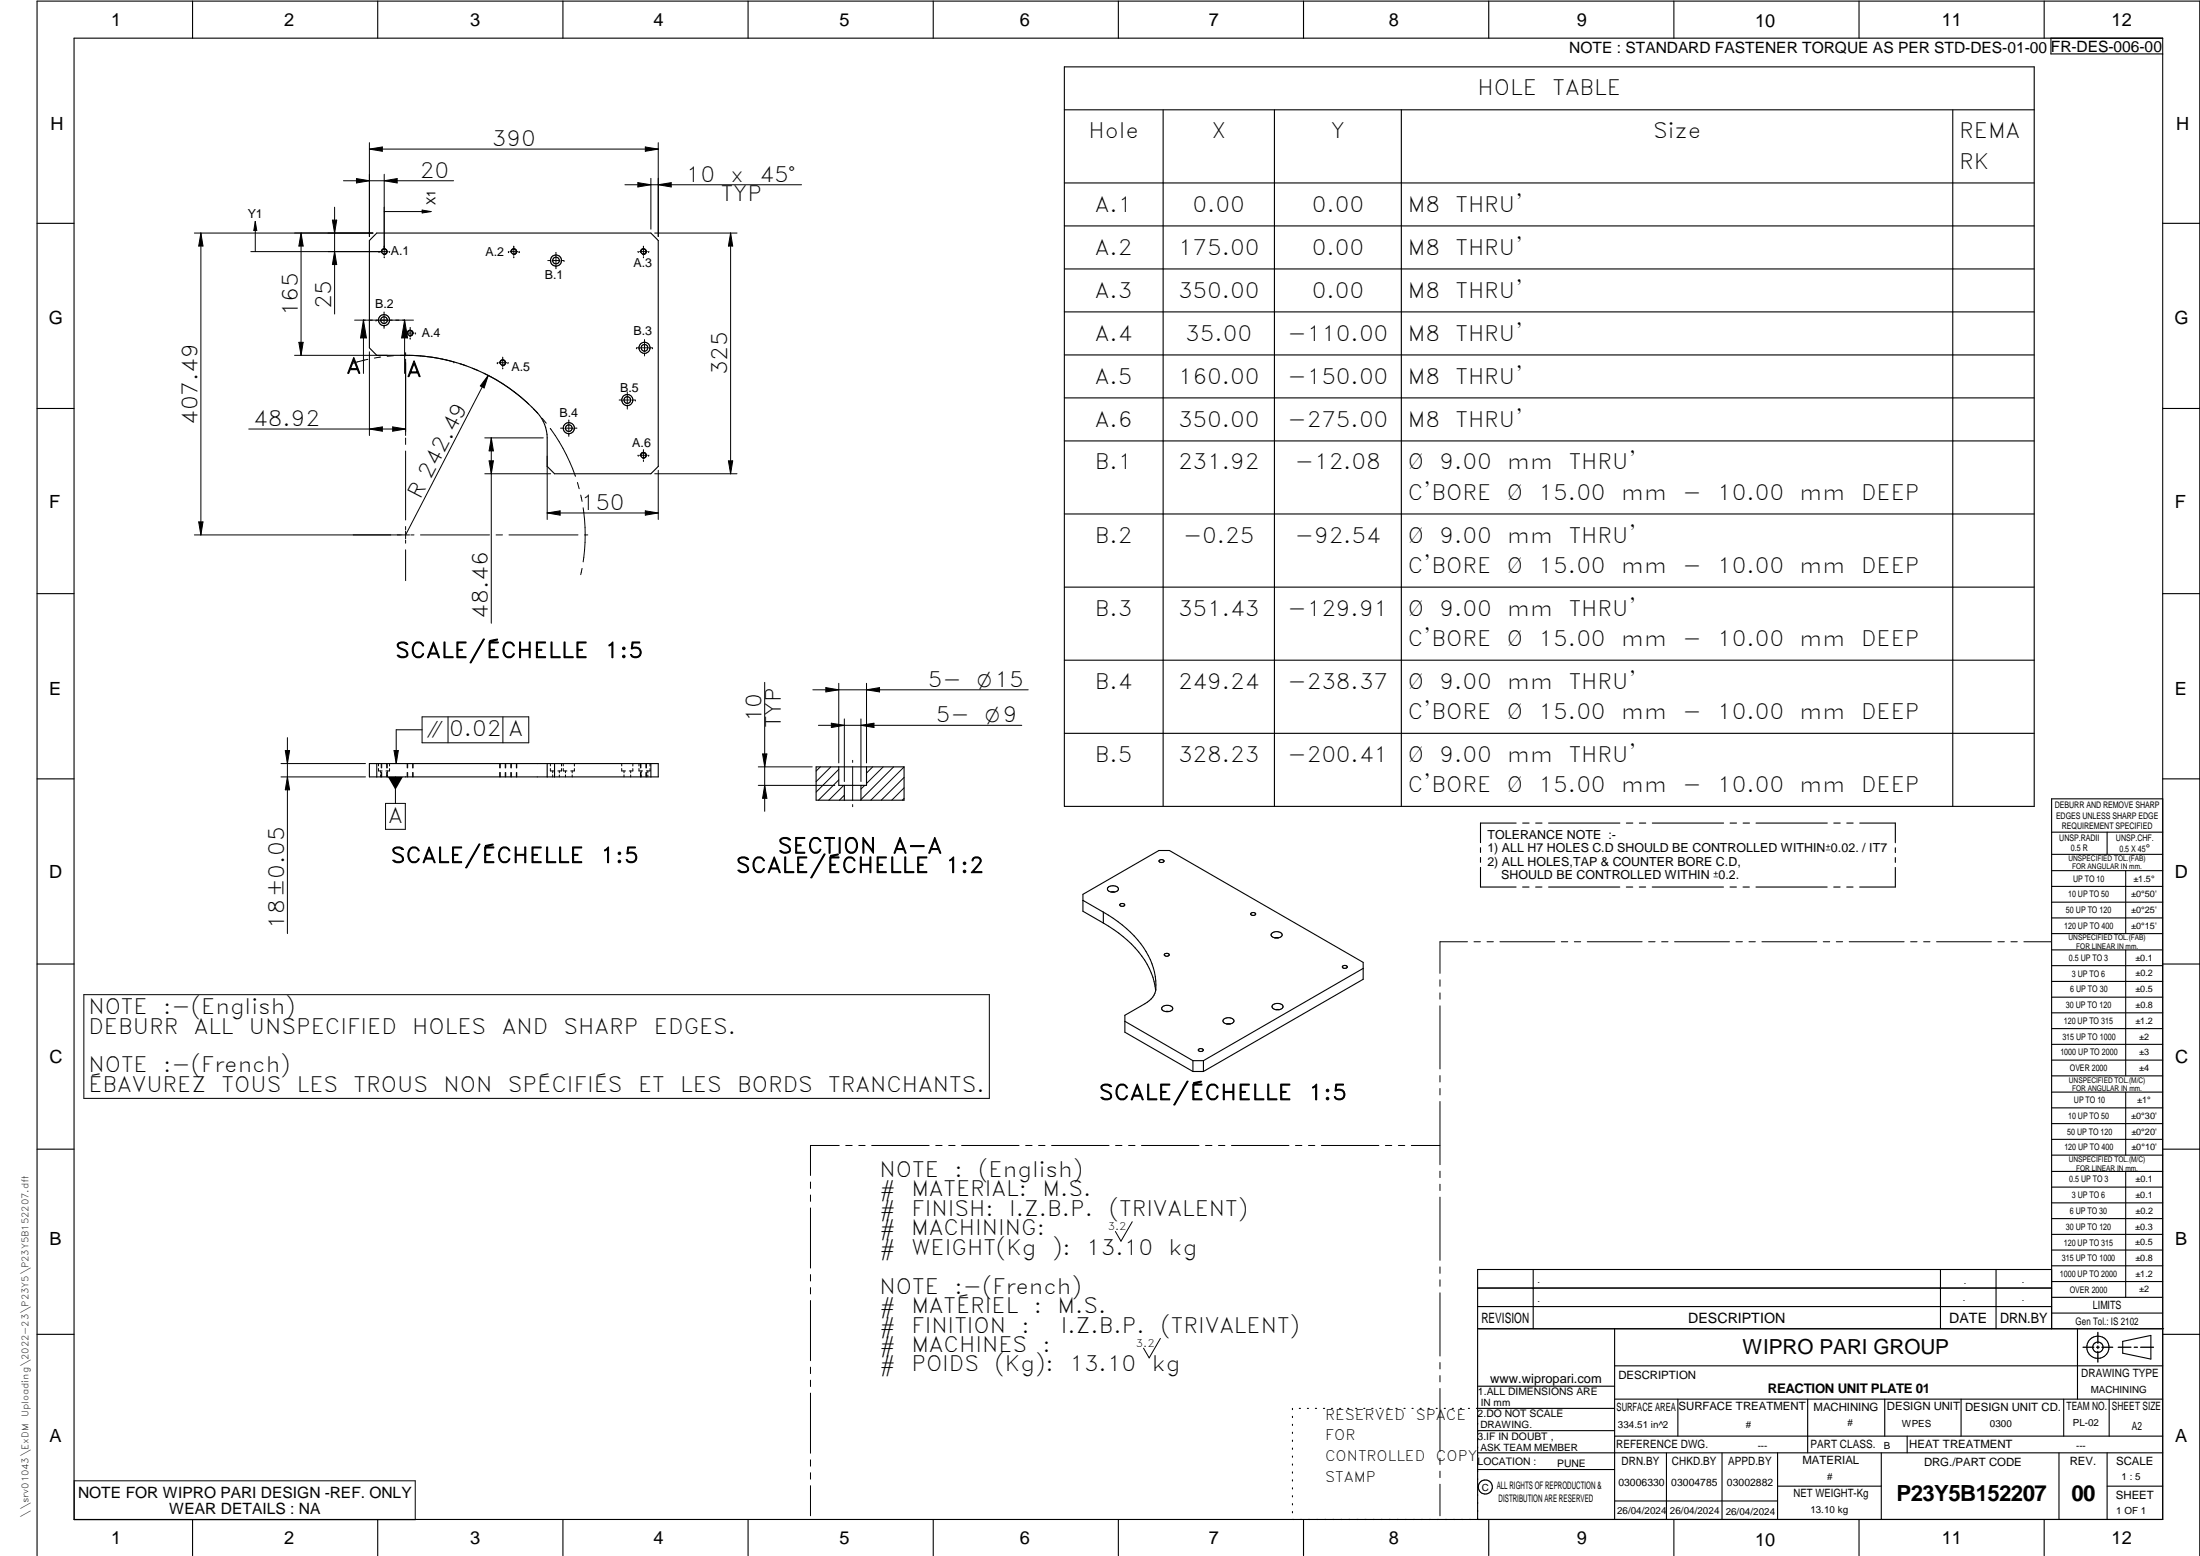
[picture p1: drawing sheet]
<svg xmlns="http://www.w3.org/2000/svg" width="594mm" height="420mm" viewBox="0 0 594 420" stroke-linecap="round" stroke-linejoin="round" font-family="sans-serif">
<g fill="none" stroke="#000" stroke-width=".3">
<path d="M20 10.3h564v400h-564zM52 .3v10M102 .3v10M152 .3v10M202 .3v10M252 .3v10M287.4 18.1h261.9v199.6h-261.9zM302 .3v10M352 .3v10M402 .3v10M452 .3v10M502 .3v10"/>
<path d="M552 .3v10M553.8 10.3v4.3h30.2M287.4 29.7h261.9M314.1 29.7v188M344.1 29.7v188M378.4 29.7v188M527.3 29.7v188M287.4 49.4h261.9M10 60.3h10M101.7 62.9h74.1l2 2v61l-2 2h-26.1l-1.9-2v-7.7a10.7 10.7 0 0 0-4.1-8.2 48.6 48.6 0 0 0-34.2-14.1h-7.8l-1.9-2v-29zM287.4 61h261.9M287.4 72.6h261.9"/>
<path d="M584 60.3h10M287.4 84.2h261.9M287.4 95.8h261.9M10 110.3h10M287.4 107.4h261.9M287.4 119.1h261.9M584 110.3h10M287.4 138.8h261.9M287.4 158.5h261.9M10 160.3h10M287.4 178.3h261.9M584 160.3h10"/>
<path d="M287.4 198h261.9M10 210.3h10M99.8 206.2h78v3.6h-78zM101.7 206.2v3.6M147.8 206.2v3.6M149.7 206.2v3.6M175.8 206.2v3.6M220.4 207.1h23.7v9h-23.7zM226.5 207.1v5h7.5v-5M228 212.1v4M232.5 212.1v4M584 215.7h-30v143.1"/>
<path d="M584 210.3h10M299.2 239.6a1.84 1.84 0 0 1 2.8 .5 1.73 1.73 0 0 1-3 0zM313 232.4a.74 .74 0 0 1 .7-.3 .74 .74 0 0 1 .6 .5 .74 .74 0 0 1-.7 .3 .74 .74 0 0 1-.6-.5zM399.8 228.9v1.3M399.8 231.5v1.4M399.8 234.2v5.3h9.6M409.4 222.2h-9.6v5.3M411.2 239.5h1.7M411.2 222.2h1.7M414.7 239.5h1.7M414.7 222.2h1.7M418.2 239.5h19.2"/>
<path d="M418.2 222.2h19.2M439.2 239.5h1.7M439.2 222.2h1.7M442.7 239.5h1.7M442.7 222.2h1.7M446.2 239.5h19.2M446.2 222.2h19.2M467.2 239.5h1.7M467.2 222.2h1.7M470.7 239.5h1.7M470.7 222.2h1.7M474.2 239.5h19.2"/>
<path d="M474.2 222.2h19.2M495.2 239.5h1.7M495.2 222.2h1.7M498.7 239.5h1.7M498.7 222.2h1.7M502.2 222.2h9.6v5.4M511.8 234.2v5.3h-9.6M511.8 228.9v1.3M511.8 231.6v1.3M554 230.7h30M554 224.7h30M554 235.1h30"/>
<path d="M554 239.4h30M569 224.7v6M574 235.1v17M292.4 243.1l5.5 3.2M297.9 246.3a27.7 27.7 0 0 1 13.6 15.1 11.1 11.1 0 0 1 .1 7.3l-.7 1-1.1 .9-6 3.6v4.5l18.3 10.6M297.9 249.2l-5.5-3.1v-4.6l20.5-11.8h2.9l52.3 30.2v4.5l-43.1 24.9M297.9 249.2a28 28 0 0 1 13.4 14.7l.8 3.6M297.9 246.3v2.9M301 240.9h-1M302.4 244.2a.74 .74 0 0 1 1.3 .3 .74 .74 0 0 1-1.3-.3zM314.4 257.7a.72 .72 0 0 1 .7-.3 .72 .72 0 0 1 .6 .6 .72 .72 0 0 1-.7 .2 .72 .72 0 0 1-.6-.5zM337.7 246.7a.74 .74 0 0 1 .8-.3 .74 .74 0 0 1 .5 .5 .74 .74 0 0 1-.7 .3 .74 .74 0 0 1-.6-.5z"/>
<path d="M344.2 253.2a.82 .82 0 0 1-1-.8 .82 .82 0 0 1 1-.8 1.38 1.38 0 0 1 2 1l-.9 .6M344.2 253.2h1.1M345.2 253.2h-1M554 243.6h30M554 247.9h30M554 252.1h30M554 256.5h30M574 256.5v34M10 260.3h10M303.8 275.8l18.3 10.6M313.9 271.9a1.86 1.86 0 0 1 2.8 .4 1.75 1.75 0 0 1-3 0zM315.7 273.1h-1"/>
<path d="M330.4 275.3a1.84 1.84 0 0 1 2.8 .4 1.73 1.73 0 0 1-3 0zM332.2 276.5h-1M343.7 271.4a1.88 1.88 0 0 1 2.8 .4 1.71 1.71 0 0 1-3 0zM345.5 272.6h-1M362.5 260.9a.72 .72 0 0 1 .7-.2 .72 .72 0 0 1 .6 .5 .72 .72 0 0 1-.7 .3 .72 .72 0 0 1-.6-.6zM368.1 261.5l-43.1 24.9M554 260.8h30M554 265h30M554 269.3h30M554 273.5h30M554 277.7h30M584 260.3h10"/>
<path d="M322.1 289.3h2.9M322.1 286.4h2.9M322.1 286.4v2.9M323.6 283.4a.74 .74 0 0 1 .7-.3 .74 .74 0 0 1 .6 .6 .74 .74 0 0 1-.7 .2 .74 .74 0 0 1-.6-.5zM325 286.4v2.9M554 282h30M554 286.3h30M554 290.5h30M554 294.9h30M554 299.1h30M574 294.9v17M10 310.3h10"/>
<path d="M554 303.4h30M554 307.7h30M554 311.9h30M554 316.3h30M574 316.3v34M584 310.3h10M554 320.5h30M554 324.8h30M554 329.1h30M554 333.3h30M554 337.5h30M399 358.8h185.3"/>
<path d="M399 352.8h155M399 347.8h155M414 342.8v16M436 358.8v51.5M524 342.8v16M539 342.8v16M554 342.8h-155v67.5M554 341.8h30M554 346.1h30M554 350.3h30M554 354.6h30M561 358.8v19"/>
<path d="M10 360.3h10M399 374.3h37M436 368.8h148M436 377.8h148M453.1 377.8v10M488.1 377.8v14.5M508.9 377.8v10M529.6 377.8v10M557.3 377.8v10M569.5 377.8v10M573.2 362.2l7.6-1.6v6.4l-7.6-1.6zM584 360.3h10"/>
<path d="M349 380.3v.3M349 382.4v.4M349 384.6v.3M349 386.7v.4M349 388.9v.3M349 391v.4M349 393.2v.3M349 395.3v.3M349 397.4v.4M349 399.6v.3M350.9 380.3h.3M353 380.3h.3"/>
<path d="M355.2 380.3h.3M357.4 380.3h.3M359.6 380.3h.3M361.7 380.3h.3M363.9 380.3h.3M366.1 380.3h.3M368.3 380.3h.3M370.4 380.3h.3M372.6 380.3h.3M374.8 380.3h.3M376.9 380.3h.4M379.1 380.3h.3"/>
<path d="M381.3 380.3h.3M383.4 380.3h.4M385.6 380.3h.4M387.8 380.3h.3M390 380.3h.3M392.1 380.3h.4M394.3 380.3h.4M396.5 380.3h.3M399 396.8h37M399 392.3h185M399 386.3h37M436 387.8h148"/>
<path d="M436 380.3h-37.3M450 392.3v18M465 392.3v18M480 392.3v18M508 392.3v18M515 387.8v4.5M556 392.3v18M569 392.3v18M52 410.3v9.8M102 410.3v9.8M152 410.3v9.8M202 410.3v9.8"/>
<path d="M252 410.3v9.8M302 410.3v9.8M349 401.7v.4M349 403.9v.3M349 406v.4M349 408.2v.3M352 410.3v9.8M402 410.3v9.8M436 405.3h44M452 410.3v9.8M480 401.3h28M502 410.3v9.8"/>
<path d="M552 410.3v9.8M569 401.3h15M10 420.1v-419.8h584v419.8"/>
<circle cx="103.8" cy="67.9" r=".67"/>
<circle cx="138.8" cy="67.9" r=".68"/>
<circle cx="150.1" cy="70.3" r="1.5"/>
<circle cx="150.1" cy="70.3" r=".9"/>
<circle cx="173.7" cy="67.9" r=".68"/>
<circle cx="103.7" cy="86.4" r="1.5"/>
<circle cx="103.7" cy="86.5" r=".9"/>
<circle cx="110.8" cy="89.9" r=".68"/>
<circle cx="135.8" cy="97.9" r=".68"/>
<circle cx="174" cy="93.9" r="1.5"/>
<circle cx="174" cy="93.9" r=".9"/>
<circle cx="153.6" cy="115.6" r="1.5"/>
<circle cx="153.6" cy="115.6" r=".9"/>
<circle cx="169.4" cy="108" r="1.5"/>
<circle cx="169.4" cy="108" r=".9"/>
<circle cx="173.7" cy="122.9" r=".68"/>
<circle cx="566.5" cy="363.8" r="1.4"/>
<circle cx="566.5" cy="363.8" r="3"/>
<circle cx="401.1" cy="401.5" r="1.91"/>
</g>
<g fill="none" stroke="#000" stroke-width=".27">
<path d="M99.8 38.5v25.4M174.3 39.7l3.5 .6-3.5 .6zM177.8 38.5v25.4M68.9 59.8v8.1M68.9 59.8l.4 2.4h-.8zM89.8 59.4h1.1l-.5 3.5zM90.4 55.9v28.9M92.7 48.8h29.8M96.3 48.2l3.5 .6-3.5 .6zM99.8 40.3h78M99.8 40.3l3.4-.6v1.2zM103.8 47.1v21.9"/>
<path d="M103.8 48.8l3.4-.6v1.2zM103.8 57.1h12.6M114 56.7l2.4 .4-2.4 .4zM168.8 49.9h47.6M172.2 49.3l3.6 .6-3.6 .6zM175.8 48.2v13.7M177.8 49.9l3.4-.6v1.2zM52.5 62.9h48.2M54.2 62.9l.6 3.5h-1.1zM54.2 62.9v81.5M81.3 62.9v33M81.3 62.9l.6 3.5h-1.2z"/>
<path d="M90.4 67.9l.5 3.5h-1.1zM102.4 67.9h.1M103 68.1a.8 .8 0 0 1 .7-1 .8 .8 0 0 1 .8 .9 .8 .8 0 0 1-1 .7M103.8 66.5h.1M103.8 69.3h.1M103.8 69.4h.1M104.8 67.9h-37.1M105.1 67.9h.1M105.2 67.9h.1M137.3 67.9h.1M137.7 67.9h2.1M138 68.1a.8 .8 0 0 1 .7-1 .8 .8 0 0 1 .8 .9 .8 .8 0 0 1-.9 .7"/>
<path d="M138.7 66.5h.1M138.7 69.3h.1M138.7 66.9v2.1M138.7 69.4h.1M140.2 67.9h.1M147.9 70.4h.1M148.1 70.4h.5M148.7 70.4h.1M149.1 70.4h2.1M150.1 69h.1M150.1 68.2h.1M150.1 68.3v.5"/>
<path d="M150.1 71.8h.1M150.1 69.3v2.1M150.1 71.9v.5M150.1 72.5v.1M151.5 70.4h.1M151.7 70.4h.5M152.3 70.4h.1M172.2 67.9h.1M172.4 67.9h.1M172.7 67.9h2.1M173 68.1a.8 .8 0 0 1 .7-1 .8 .8 0 0 1 .9 .9 .8 .8 0 0 1-1.1 .7M173.8 66.5h.1"/>
<path d="M173.8 69.3h.1M173.8 66.9v2.1M173.8 69.4h.1M175.1 67.9h.1M175.2 67.9h.1M176.8 62.9h22.2M197.3 62.9l.6 3.5h-1.2zM197.3 62.9v65M79.5 95.9h25.1M80.7 92.4h1.2l-.6 3.5zM95.8 86.4h15.8M98.1 86.4l.8 4.8h-1.5z"/>
<path d="M98.1 86.4v14.4M99.3 97l-3.9 1.1M99.8 95v22.6M101.5 86.4h.1M102.3 86.4h.1M102.8 96.4l-1.7 .3M103.7 85h.1M103.7 84.2v.1M103.7 84.4v.5M103.7 87.8h.1M103.7 85.4v2.1M103.7 87.9v.6"/>
<path d="M103.7 88.6h.1M105.1 86.4h.1M106.3 96.1l-1.7 .1M108 96a47.8 47.8 0 0 1 14.6 1.7M109.3 86.4l.8 4.8h-1.6zM109.3 86.4v14.4M109.3 89.9h.1M109.4 89.9h.1M109.5 95.2v.9M109.5 97v20.6M109.7 89.9h2.1M110 90.1a.8 .8 0 0 1 .7-1 .8 .8 0 0 1 .9 .9 .8 .8 0 0 1-1.1 .7"/>
<path d="M110.8 88.5h.1M110.8 88.4v.1M110.8 91.3h.1M110.8 88.9v2.1M110.8 91.4h.1M112.2 89.9h.1M122.6 97.7h.1M124.2 98.2l1.7 .6M127.5 99.4l1.6 .7M134.3 97.9h.1M134.4 97.9h.1M134.7 97.9h2.1"/>
<path d="M135 98.1a.8 .8 0 0 1 .7-1 .8 .8 0 0 1 .8 .9 .8 .8 0 0 1-1 .7M135.8 96.5h.1M135.8 96.4v.1M135.8 99.3h.1M135.8 96.9v2.1M135.8 99.4h.1M137.2 97.9h.1M171.9 93.9h.1M172 93.9h.5M172.6 93.9h.1M173 93.9h2.1M174 92.5h.1"/>
<path d="M174 91.7v.1M174 91.8v.6M174 95.3h.1M174 92.9v2.1M174 95.4v.6M174 96.1h.1M175.4 93.9h.1M175.5 93.9h.6M176.2 93.9h.1M67.2 115.8h42.3M99.8 115.8l3.4-.5v1.1zM106 115.3l3.5 .5-3.5 .6z"/>
<path d="M109.5 118.3v1.7M130.7 100.8a46.4 46.4 0 0 1 12.1 8.3M130.9 118.2h15.8M131.8 101.4l-1.1 3.4-1-.6zM131.8 101.4l-22.3 43M132.7 118.2v50.1M132.7 118.2l.5 3.6h-1.1zM144 110.4l1.2 1.2M146.4 112.9l1.1 1.4M148.6 115.7a48.5 48.5 0 0 1 6.8 12.9M151.4 115.6h.1M151.5 115.6h.6"/>
<path d="M152.2 115.6h.1M152.5 115.6h2.2M153.6 114.2h.1M153.6 113.4v.1M153.6 113.5v.6M153.6 117h.1M153.6 114.6v2.1M153.6 117.1v.6M153.6 117.8h.1M155 115.6h.1M155.1 115.6h.6M155.8 115.6h.1"/>
<path d="M167.2 108h.1M167.3 108h.6M168 108h.1M168.4 108h2M169.4 106.6h.1M169.4 105.8v.1M169.4 106v.5M169.4 109.4h.1M169.4 110.2h.1M169.4 107v2.1M169.4 109.5v.6M170.8 108h.1"/>
<path d="M170.9 108h.6M171.6 108h.1M109.5 121.8v18.6M130.9 127.9h17.8M132.1 124.4h1.1l-.5 3.5zM147.8 138.5h30M147.8 138.5l3.5-.6v1.2zM147.8 123.1v17.2M155.9 130.3l.5 1.7M156.8 133.7l.4 1.7M157.5 137.1a48.7 48.7 0 0 1 0 14.6M172.2 122.9h.1"/>
<path d="M172.4 122.9h.1M172.7 122.9h2.1M173 123.1a.8 .8 0 0 1 .7-1 .8 .8 0 0 1 .9 .9 .8 .8 0 0 1-1.1 .7M173.8 121.5h.1M173.8 121.4v.1M173.8 124.3h.1M173.8 121.9v2.1M173.8 124.4h.1M174.3 137.9l3.5 .6-3.5 .6zM175.1 122.9h.1M175.2 122.9h.1M176.8 127.9h22.2"/>
<path d="M177.8 127v13.3M196.7 124.4h1.2l-.6 3.5zM52.5 144.4h58.1M53.7 140.9h1.1l-.6 3.5zM109.5 142.2v.8M109.5 145.8v.9M109.5 148.5v8.3M109.5 143.4v2.1M110.9 144.4h.9M113.6 144.4h18.6M134 144.4h1.7M137.4 144.4h18.7"/>
<path d="M157.2 153.5l-.4 1.7M157.9 144.4h.8M77.6 199.2v52.9M114 193.6h28.8v7h-28.8zM114 197.1h-7v9.1M121 193.6v7M135.8 193.6v7M206.5 184.3v34.8M219.5 186.3h58.2M221 195.9h54.9M223 185.7l3.5 .6-3.5 .5zM224.5 195.3l3.5 .6-3.5 .5z"/>
<path d="M226.5 184.5v21.5M228 194.1v16.9M232.5 194.1v16.9M232.5 195.9l3.5-.6v1.1zM234 184.5v21.5M234 186.3l3.5-.6v1.1zM75.9 209.8h22.8M75.9 206.2h22.8M77 202.7h1.2l-.6 3.5zM77.6 209.8l.6 3.5h-1.2zM102.2 207.5v.7h1M102.2 206.2v.6"/>
<path d="M102.8 208.2v.5M102.8 209.2v.6M102.9 206.2v1.1M102.9 208.6v1.2M103.1 206.2v1.1M103.1 208.6v1.2M104.1 216.9h5.3v7h-5.3zM104.4 206.2v1.2M104.4 208.6v1.2M104.6 206.2v1.1M104.6 208.2v1.6M105.2 207.5v.7h-1"/>
<path d="M105.2 206.2v.6M106.4 202.7h1.2l-.6 3.5zM106.8 209.8v7.1M110 206.2v1.1M110 208.6v1.2M110.1 206.2v1.1M110.1 208.6v1.2M111.4 206.2v1.2M111.4 208.6v1.2M111.5 206.2v1.1M111.5 208.6v1.2M135 206.2v1.1"/>
<path d="M135 208.6v1.2M135.1 206.2v1.1M135.1 208.6v1.2M136.4 206.2v1.2M136.4 208.6v1.2M136.6 206.2v1.1M136.6 208.6v1.2M138 206.2v1.1M138 208.6v1.2M138.1 206.2v1.1M138.1 208.6v1.2M139.4 206.2v1.2"/>
<path d="M139.4 208.6v1.2M139.5 206.2v1.1M139.5 208.6v1.2M148.6 207.5v.7h1M148.6 206.2v.6M149.2 208.2v.5M149.2 209.2v.6M151 208.2v.5M151 209.3v.5M151.6 207.5v.7h-1M151.6 206.2v.6M152.1 207.5v.7h1"/>
<path d="M152.1 206.2v.6M152.7 208.2v.5M152.7 209.2v.6M154.5 208.2v.5M154.5 209.3v.5M155.1 207.5v.7h-1M155.1 206.2v.6M167.9 207.5v.7h1M167.9 206.2v.6M168.5 208.2v.5M168.5 209.2v.6M170.3 208.2v.5"/>
<path d="M170.3 209.3v.5M170.9 207.5v.7h-1M170.9 206.2v.6M172.5 207.5v.7h1M172.5 206.2v.6M172.9 206.2v1.1M172.9 208.6v1.2M173.1 206.2v1.1M173.1 208.6v1.2M173.1 208.2v.5M173.1 209.2v.6M174.4 206.2v1.2"/>
<path d="M174.4 208.6v1.2M174.6 206.2v1.1M174.6 208.6v1.2M174.9 208.2v.5M174.9 209.3v.5M175.5 207.5v.7h-1M175.5 206.2v.6M204.8 207.1h14.5M204.8 212.1h20.6M205.9 203.6h1.2l-.6 3.5zM206.5 212.1l.6 3.5h-1.2zM221.5 207.1l-1.1 1.1"/>
<path d="M224.4 207.1l-4 4M226.5 207.8l-6.1 6.1M226.5 210.6l-5.5 5.5M227.8 212.1l-4 4M228 214.7l-1.3 1.4M230.2 205.3v.6M230.2 207v9.1M230.2 217.3v.5M233.5 212.1l-1 1M235.7 207.1l-1.7 1.6M238.5 207.1l-4.5 4.5M241.3 207.1l-8.8 8.8"/>
<path d="M244.1 215.6l-.5 .5M244.1 212.7l-3.3 3.4M244.1 209.9l-6.1 6.2M244.1 207.1l-8.9 9M396.3 254.3h-7.5v8.5M398 254.3h1.8M401.5 254.3h1.8M405 254.3h14.9M421.6 254.3h1.7M425.1 254.3h1.7M428.6 254.3h14.8M445.2 254.3h1.7"/>
<path d="M448.7 254.3h1.7M452.2 254.3h14.8M468.8 254.3h1.7M472.3 254.3h1.7M475.8 254.3h14.8M492.4 254.3h1.7M495.9 254.3h1.7M499.4 254.3h14.8M515.9 254.3h1.8M519.4 254.3h1.8M522.9 254.3h14.9M539.5 254.3h1.7"/>
<path d="M543 254.3h1.7M546.5 254.3h7.4M22.6 268.6h244.6v28h-244.6zM388.8 264.6v1.7M388.8 268.1v1.7M388.8 271.6v17M388.8 290.4v1.8M388.8 293.9v1.8M388.8 297.4v17.1M218.9 319.2v1.7M226.6 309.3h-7.7v8.1M228.4 309.3h1.7"/>
<path d="M231.9 309.3h1.7M235.4 309.3h15.5M252.7 309.3h1.7M256.2 309.3h1.7M259.7 309.3h15.5M277 309.3h1.7M280.5 309.3h1.7M284 309.3h15.5M301.2 309.3h1.8M304.8 309.3h1.7M308.2 309.3h15.6M325.5 309.3h1.8"/>
<path d="M329 309.3h1.8M332.5 309.3h15.6M349.8 309.3h1.8M353.3 309.3h1.7M356.8 309.3h15.5M374.1 309.3h1.7M377.6 309.3h1.7M381.1 309.3h7.7M388.8 316.3v1.7M388.8 319.8v1.7M218.9 322.7v1.7M218.9 326.2v16.2"/>
<path d="M305.7 329.9l-3 5.3-1.5-2.7M388.8 323.3v17M218.9 344.2v1.7M218.9 347.7v1.7M218.9 351.2v16.2M388.8 342.1v1.7M388.8 345.6v1.7M388.8 349.1v17.1M218.9 369.2v1.7M218.9 372.7v1.7M218.9 376.2v16.2M313.3 361.4l-3 5.3-1.5-2.7"/>
<path d="M388.8 367.9v1.8M388.8 371.4v1.7M388.8 374.9v17.1M20 399.9h92.1v10.5h-92.1zM218.9 394.2v1.7M218.9 397.7v1.7M388.8 393.8v1.7M388.8 397.3v1.7M218.9 401.2v8.1M388.8 400.8v8.5"/>
</g>
<path d="M566.5 359.8v2.9M562.5 363.8h2.9M566.1 363.8h.8M566.5 363.5v.7M566.5 364.9v2.9M567.6 363.8h2.9M572 363.8h3.4M576.3 363.8h.9M578.1 363.8h3.4" fill="none" stroke="#000" stroke-width=".36"/>
<g fill="#000">
<path d="M99.8 40.3l3.4-.6v1.2zM174.3 39.7l3.5 .6-3.5 .6zM89.8 59.4h1.1l-.5 3.5zM96.3 48.2l3.5 .6-3.5 .6zM103.8 48.8l3.4-.6v1.2zM114 56.7l2.4 .4-2.4 .4zM172.2 49.3l3.6 .6-3.6 .6zM177.8 49.9l3.4-.6v1.2zM54.2 62.9l.6 3.5h-1.1zM68.9 59.8l.4 2.4h-.8zM81.3 62.9l.6 3.5h-1.2zM90.4 67.9l.5 3.5h-1.1z"/>
<path d="M197.3 62.9l.6 3.5h-1.2zM80.7 92.4h1.2l-.6 3.5zM98.1 86.4l.8 4.8h-1.5zM109.3 86.4l.8 4.8h-1.6zM99.8 115.8l3.4-.5v1.1zM106 115.3l3.5 .5-3.5 .6zM131.8 101.4l-1.1 3.4-1-.6zM132.1 124.4h1.1l-.5 3.5zM132.7 118.2l.5 3.6h-1.1zM147.8 138.5l3.5-.6v1.2zM174.3 137.9l3.5 .6-3.5 .6zM196.7 124.4h1.2l-.6 3.5z"/>
<path d="M53.7 140.9h1.1l-.6 3.5zM223 185.7l3.5 .6-3.5 .5zM224.5 195.3l3.5 .6-3.5 .5zM232.5 195.9l3.5-.6v1.1zM234 186.3l3.5-.6v1.1zM77.6 209.8l.6 3.5h-1.2zM77 202.7h1.2l-.6 3.5zM106.4 202.7h1.2l-.6 3.5zM104.7 209.8h4.1l-2 3.5zM205.9 203.6h1.2l-.6 3.5zM206.5 212.1l.6 3.5h-1.2z"/>
</g>
<g font-size="6">
<text x="512.1" y="405.2">P23Y5B152207</text>
<text x="559.4" y="405.2">00</text>
</g>
<g font-size="5.7">
<text x="399" y="25.8">HOLE</text>
<text x="419.2" y="25.8">TABLE</text>
<text x="132.8" y="39.4">390</text>
<text x="293.9" y="37.4">Hole</text>
<text x="327.1" y="37.4">X</text>
<text x="359.4" y="37.4">Y</text>
<text x="446.4" y="37.4">Size</text>
<text x="529.1" y="37.4">REMA</text>
<text x="113.4" y="47.9">20</text>
<text x="529.1" y="45.5">RK</text>
<text x="185.2" y="49">10</text>
<text x="197.3" y="49">x</text>
<text x="205.1" y="49">45°</text>
<text x="194.6" y="54.3">TYP</text>
<text x="295.7" y="57.1">A.1</text>
<text x="322" y="57.1">0.00</text>
<text x="354.2" y="57.1">0.00</text>
<text x="380.1" y="57.1">M8</text>
<text x="393" y="57.1">THRU'</text>
<text x="295.7" y="68.7">A.2</text>
<text x="318.1" y="68.7">175.00</text>
<text x="354.2" y="68.7">0.00</text>
<text x="380.1" y="68.7">M8</text>
<text x="393" y="68.7">THRU'</text>
<text x="89.5" y="83.6" transform="rotate(-90 89.5 83.6)">25</text>
<text x="295.7" y="80.3">A.3</text>
<text x="318.1" y="80.3">350.00</text>
<text x="354.2" y="80.3">0.00</text>
<text x="380.1" y="80.3">M8</text>
<text x="393" y="80.3">THRU'</text>
<text x="80.4" y="85.4" transform="rotate(-90 80.4 85.4)">165</text>
<text x="295.7" y="91.9">A.4</text>
<text x="320.1" y="91.9">35.00</text>
<text x="347.7" y="91.9">-110.00</text>
<text x="380.1" y="91.9">M8</text>
<text x="393" y="91.9">THRU'</text>
<text x="93.5" y="100.8">A</text>
<text x="109.8" y="101.7">A</text>
<text x="196.4" y="101.4" transform="rotate(-90 196.4 101.4)">325</text>
<text x="295.7" y="103.6">A.5</text>
<text x="318.1" y="103.6">160.00</text>
<text x="347.7" y="103.6">-150.00</text>
<text x="380.1" y="103.6">M8</text>
<text x="393" y="103.6">THRU'</text>
<text x="53.4" y="114.7" transform="rotate(-90 53.4 114.7)">407.49</text>
<text x="68.4" y="115">48.92</text>
<text x="295.7" y="115.2">A.6</text>
<text x="318.1" y="115.2">350.00</text>
<text x="347.7" y="115.2">-275.00</text>
<text x="380.1" y="115.2">M8</text>
<text x="393" y="115.2">THRU'</text>
<text x="295.7" y="126.8">B.1</text>
<text x="318.1" y="126.8">231.92</text>
<text x="349.6" y="126.8">-12.08</text>
<text x="380.1" y="126.8">Ø</text>
<text x="388.7" y="126.8">9.00</text>
<text x="407" y="126.8">mm</text>
<text x="423.6" y="126.8">THRU'</text>
<text x="113.4" y="135" transform="rotate(-63 113.4 135)">R 242.49</text>
<text x="156.8" y="137.6">150</text>
<text x="380.1" y="134.9">C'BORE</text>
<text x="406.9" y="134.9">Ø</text>
<text x="415.5" y="134.9">15.00</text>
<text x="437.7" y="134.9">mm</text>
<text x="454.3" y="134.9">-</text>
<text x="463.7" y="134.9">10.00</text>
<text x="486" y="134.9">mm</text>
<text x="502.6" y="134.9">DEEP</text>
<text x="295.7" y="146.5">B.2</text>
<text x="319.5" y="146.5">-0.25</text>
<text x="349.6" y="146.5">-92.54</text>
<text x="380.1" y="146.5">Ø</text>
<text x="388.7" y="146.5">9.00</text>
<text x="407" y="146.5">mm</text>
<text x="423.6" y="146.5">THRU'</text>
<text x="380.1" y="154.6">C'BORE</text>
<text x="406.9" y="154.6">Ø</text>
<text x="415.5" y="154.6">15.00</text>
<text x="437.7" y="154.6">mm</text>
<text x="454.3" y="154.6">-</text>
<text x="463.7" y="154.6">10.00</text>
<text x="486" y="154.6">mm</text>
<text x="502.6" y="154.6">DEEP</text>
<text x="131.8" y="167.1" transform="rotate(-90 131.8 167.1)">48.46</text>
<text x="295.7" y="166.3">B.3</text>
<text x="318.1" y="166.3">351.43</text>
<text x="347.7" y="166.3">-129.91</text>
<text x="380.1" y="166.3">Ø</text>
<text x="388.7" y="166.3">9.00</text>
<text x="407" y="166.3">mm</text>
<text x="423.6" y="166.3">THRU'</text>
<text x="106.7" y="177.6">SCALE/ÉCHELLE</text>
<text x="163.3" y="177.6">1:5</text>
<text x="380.1" y="174.4">C'BORE</text>
<text x="406.9" y="174.4">Ø</text>
<text x="415.5" y="174.4">15.00</text>
<text x="437.7" y="174.4">mm</text>
<text x="454.3" y="174.4">-</text>
<text x="463.7" y="174.4">10.00</text>
<text x="486" y="174.4">mm</text>
<text x="502.6" y="174.4">DEEP</text>
<text x="250.5" y="185.4">5-</text>
<text x="295.7" y="186">B.4</text>
<text x="318.1" y="186">249.24</text>
<text x="347.7" y="186">-238.37</text>
<text x="380.1" y="186">Ø</text>
<text x="388.7" y="186">9.00</text>
<text x="407" y="186">mm</text>
<text x="423.6" y="186">THRU'</text>
<text x="205.6" y="195" transform="rotate(-90 205.6 195)">10</text>
<text x="210.9" y="196.7" transform="rotate(-90 210.9 196.7)">TYP</text>
<text x="252.7" y="195">5-</text>
<text x="380.1" y="194.1">C'BORE</text>
<text x="406.9" y="194.1">Ø</text>
<text x="415.5" y="194.1">15.00</text>
<text x="437.7" y="194.1">mm</text>
<text x="454.3" y="194.1">-</text>
<text x="463.7" y="194.1">10.00</text>
<text x="486" y="194.1">mm</text>
<text x="502.6" y="194.1">DEEP</text>
<text x="121.3" y="198.8">0.02 A</text>
<text x="295.7" y="205.7">B.5</text>
<text x="318.1" y="205.7">328.23</text>
<text x="347.7" y="205.7">-200.41</text>
<text x="380.1" y="205.7">Ø</text>
<text x="388.7" y="205.7">9.00</text>
<text x="407" y="205.7">mm</text>
<text x="423.6" y="205.7">THRU'</text>
<text x="380.1" y="213.9">C'BORE</text>
<text x="406.9" y="213.9">Ø</text>
<text x="415.5" y="213.9">15.00</text>
<text x="437.7" y="213.9">mm</text>
<text x="454.3" y="213.9">-</text>
<text x="463.7" y="213.9">10.00</text>
<text x="486" y="213.9">mm</text>
<text x="502.6" y="213.9">DEEP</text>
<text x="104.8" y="222.2">A</text>
<text x="105.5" y="233">SCALE/ÉCHELLE</text>
<text x="162.1" y="233">1:5</text>
<text x="210" y="230.4">SECTION</text>
<text x="241" y="230.4">A-A</text>
<text x="198.7" y="235.6">SCALE/ÉCHELLE</text>
<text x="255.3" y="235.6">1:2</text>
<text x="76.7" y="250.9" transform="rotate(-90 76.7 250.9)">18±0.05</text>
<text x="23.9" y="273.8">NOTE</text>
<text x="44.1" y="273.8">:-(English)</text>
<text x="23.9" y="279.1">DEBURR</text>
<text x="52.3" y="279.1">ALL</text>
<text x="67.2" y="279.1">UNSPECIFIED</text>
<text x="111.3" y="279.1">HOLES</text>
<text x="135.5" y="279.1">AND</text>
<text x="152.2" y="279.1">SHARP</text>
<text x="176.6" y="279.1">EDGES.</text>
<text x="23.9" y="289.6">NOTE</text>
<text x="44.1" y="289.6">:-(French)</text>
<text x="23.9" y="294.8">ÉBAVUREZ</text>
<text x="59.8" y="294.8">TOUS</text>
<text x="80.2" y="294.8">LES</text>
<text x="95.5" y="294.8">TROUS</text>
<text x="119.8" y="294.8">NON</text>
<text x="137.2" y="294.8">SPÉCIFIÉS</text>
<text x="172.3" y="294.8">ET</text>
<text x="183.7" y="294.8">LES</text>
<text x="199" y="294.8">BORDS</text>
<text x="223.7" y="294.8">TRANCHANTS.</text>
<text x="296.7" y="297">SCALE/ÉCHELLE</text>
<text x="353.3" y="297">1:5</text>
<text x="237.5" y="317.8">NOTE</text>
<text x="257.7" y="317.8">:</text>
<text x="264.2" y="317.8">(English)</text>
<text x="237.5" y="323.1">#</text>
<text x="246.1" y="323.1">MATERIAL:</text>
<text x="281.5" y="323.1">M.S.</text>
<text x="237.5" y="328.3">#</text>
<text x="246.1" y="328.3">FINISH:</text>
<text x="272.5" y="328.3">I.Z.B.P.</text>
<text x="299.4" y="328.3">(TRIVALENT)</text>
<text x="237.5" y="333.6">#</text>
<text x="246.1" y="333.6">MACHINING:</text>
<text x="237.5" y="338.8">#</text>
<text x="246.1" y="338.8">WEIGHT(Kg</text>
<text x="284.1" y="338.8">):</text>
<text x="293.3" y="338.8">13.10</text>
<text x="315.6" y="338.8">kg</text>
<text x="237.5" y="349.3">NOTE</text>
<text x="257.7" y="349.3">:-(French)</text>
<text x="237.5" y="354.6">#</text>
<text x="237.5" y="359.8">#</text>
<text x="246.1" y="354.6">MATÉRIEL</text>
<text x="246.1" y="359.8">FINITION</text>
<text x="275.9" y="359.8">:</text>
<text x="279.2" y="354.6">:</text>
<text x="285.6" y="354.6">M.S.</text>
<text x="286.5" y="359.8">I.Z.B.P.</text>
<text x="313.4" y="359.8">(TRIVALENT)</text>
<text x="237.5" y="365.1">#</text>
<text x="246.1" y="365.1">MACHINES</text>
<text x="281.6" y="365.1">:</text>
<text x="237.5" y="370.3">#</text>
<text x="246.1" y="370.3">POIDS</text>
<text x="268.6" y="370.3">(Kg):</text>
<text x="288.8" y="370.3">13.10</text>
<text x="311" y="370.3">kg</text>
</g>
<text font-size="5.6" x="470.5" y="365.5">WIPRO PARI GROUP</text>
<g font-size="5.4">
<text x="263.8" y="185.4">O15</text>
<text x="266.1" y="195">O9</text>
<text x="115.2" y="198.8">i</text>
</g>
<g font-size="4.9">
<text x="30" y="7">1</text>
<text x="76.7" y="7">2</text>
<text x="127" y="7">3</text>
<text x="176.5" y="7">4</text>
<text x="226.7" y="7">5</text>
<text x="275.4" y="7">6</text>
<text x="326.4" y="7">7</text>
<text x="375" y="7">8</text>
<text x="425.8" y="7">9</text>
<text x="473.9" y="7.4">10</text>
<text x="524.3" y="7">11</text>
<text x="570.2" y="7">12</text>
<text x="13.6" y="35.2">H</text>
<text x="587.6" y="35.2">H</text>
<text x="13.2" y="87.5">G</text>
<text x="587.2" y="87.5">G</text>
<text x="13.3" y="137.1">F</text>
<text x="587.3" y="137.1">F</text>
<text x="13.3" y="187.6">E</text>
<text x="587.3" y="187.6">E</text>
<text x="13.3" y="237">D</text>
<text x="587.3" y="237">D</text>
<text x="13.4" y="287.1">C</text>
<text x="587.4" y="287.1">C</text>
<text x="13.4" y="336.3">B</text>
<text x="587.4" y="336.3">B</text>
<text x="13.4" y="389.3">A</text>
<text x="587.4" y="389.3">A</text>
<text x="30" y="417">1</text>
<text x="76.7" y="417">2</text>
<text x="127" y="417">3</text>
<text x="176.5" y="417">4</text>
<text x="226.7" y="417">5</text>
<text x="275.4" y="417">6</text>
<text x="326.4" y="417">7</text>
<text x="375" y="417">8</text>
<text x="425.8" y="417">9</text>
<text x="473.9" y="417.4">10</text>
<text x="524.3" y="417">11</text>
<text x="570.2" y="417">12</text>
</g>
<g font-size="4.2">
<text x="423.7" y="14.3">NOTE : STANDARD FASTENER TORQUE AS PER STD-DES-01-00</text>
<text x="553.8" y="14">FR-DES-006-00</text>
<text x="21.1" y="404.4">NOTE FOR WIPRO PARI DESIGN -REF. ONLY</text>
<text x="45.7" y="408.9">WEAR DETAILS : NA</text>
</g>
<g font-size="3.9">
<text x="357.8" y="383.4">RESERVED</text>
<text x="382.3" y="383.4">SPACE</text>
<text x="357.8" y="388.9">FOR</text>
<text x="357.8" y="394.5">CONTROLLED</text>
<text x="387.8" y="394.5">COPY</text>
<text x="357.8" y="400.1">STAMP</text>
</g>
<g font-size="3.8">
<text x="400.1" y="357.1">REVISION</text>
<text x="455.9" y="357.1">DESCRIPTION</text>
<text x="526.4" y="357.1">DATE</text>
<text x="540.1" y="357.1">DRN.BY</text>
</g>
<text font-size="3.6" x="477.4" y="376.2">REACTION UNIT PLATE 01</text>
<text font-size="3.5" x="402.4" y="373.3">www.wipropari.com</text>
<g font-size="3.4">
<text x="66.9" y="59">Y1</text>
<text x="117.6" y="55.4" transform="rotate(-90 117.6 55.4)">X1</text>
<text x="105.6" y="68.8">A.1</text>
<text x="131.1" y="69.3">A.2</text>
<text x="171" y="72">A.3</text>
<text x="147.1" y="75.4">B.1</text>
<text x="101.3" y="83.2">B.2</text>
<text x="113.9" y="91.1">A.4</text>
<text x="171.1" y="90.5">B.3</text>
<text x="138.1" y="100.1">A.5</text>
<text x="167.4" y="105.9">B.5</text>
<text x="151.1" y="112.7">B.4</text>
<text x="170.7" y="120.7">A.6</text>
<text x="401.7" y="226.6">TOLERANCE NOTE :-</text>
<text x="401.7" y="230.2">1) ALL H7 HOLES C.D SHOULD BE CONTROLLED WITHINu0.02. / IT7</text>
<text x="401.7" y="233.8">2) ALL HOLES,TAP &amp; COUNTER BORE C.D,</text>
<text x="405.4" y="237.4">SHOULD BE CONTROLLED WITHIN u0.2.</text>
</g>
<g font-size="3.1">
<text x="565.2" y="353.5">LIMITS</text>
<text x="562" y="371.7">DRAWING TYPE</text>
<text x="437" y="372.3">DESCRIPTION</text>
<text x="436.5" y="380.9">SURFACE AREA</text>
<text x="453.3" y="380.9">SURFACE TREATMENT</text>
<text x="489.7" y="380.9">MACHINING</text>
<text x="509.5" y="380.9">DESIGN UNIT</text>
<text x="530.6" y="380.9">DESIGN UNIT CD.</text>
<text x="558" y="380.7">TEAM NO.</text>
<text x="570.3" y="380.7">SHEET SIZE</text>
<text x="575.6" y="386.1">A2</text>
<text x="436.4" y="391.1">REFERENCE DWG.</text>
<text x="437.9" y="395.5">DRN.BY</text>
<text x="451.5" y="395.5">CHKD.BY</text>
<text x="466.6" y="395.5">APPD.BY</text>
<text x="486.7" y="395.4">MATERIAL</text>
<text x="488.9" y="391">PART CLASS.</text>
<text x="515.6" y="391">HEAT TREATMENT</text>
<text x="519.6" y="395.9">DRG./PART CODE</text>
<text x="558.9" y="395.6">REV.</text>
<text x="571.4" y="395.6">SCALE</text>
<text x="484.3" y="404.3">NET WEIGHT-Kg</text>
<text x="571.4" y="404.7">SHEET</text>
</g>
<text font-size="3" x="579.5" y="230.1">°</text>
<g font-size="2.8">
<text x="299.1" y="332.1">3.2</text>
<text x="560.5" y="357.7">Gen Tol.: IS 2102</text>
<text x="306.7" y="363.6">3.2</text>
<text x="399.1" y="376.7">1.ALL DIMENSIONS ARE</text>
<text x="399" y="382.7">2.DO NOT SCALE</text>
<text x="399" y="388.7">3.IF IN DOUBT ,</text>
<text x="399" y="395.5">LOCATION :</text>
<text x="420.5" y="396">PUNE</text>
<text x="437" y="401.3">03006330</text>
<text x="451.3" y="401.2">03004785</text>
<text x="466.3" y="401.3">03002882</text>
<text x="404.2" y="402">ALL RIGHTS OF REPRODUCTION &amp;</text>
<text x="404.7" y="405.4">DISTRIBUTION ARE RESERVED</text>
</g>
<g font-size="2.7">
<text x="564.6" y="376.2">MACHINING</text>
<text x="399.9" y="379.7">IN mm</text>
<text x="399.8" y="385.7">DRAWING.</text>
<text x="436.9" y="385.5">334.51 in^2</text>
<text x="471.4" y="385.6">#</text>
<text x="498.9" y="385.1">#</text>
<text x="513.6" y="385.3">WPES</text>
<text x="537.3" y="385.2">0300</text>
<text x="559.7" y="385.2">PL-02</text>
<text x="399.8" y="391.8">ASK TEAM MEMBER</text>
<text x="474.7" y="391.2">---</text>
<text x="508.7" y="391.2">B</text>
<text x="560.7" y="391.2">---</text>
<text x="493.4" y="399.6">#</text>
<text x="572.9" y="399.8">1 : 5</text>
<text x="400.1" y="402.5">C</text>
<text x="436.7" y="408.7">26/04/2024</text>
<text x="450.9" y="408.8">26/04/2024</text>
<text x="466" y="409">26/04/2024</text>
<text x="488.9" y="408.5">13.10 kg</text>
<text x="571.5" y="408.7">1 OF 1</text>
</g>
<g font-size="2.5">
<text x="559.2" y="229.9">0.5 R</text>
<text x="572.3" y="230.1">0.5 X 45</text>
<text x="559.4" y="323.5">3 UP TO 6</text>
<text x="558.9" y="327.8">6 UP TO 30</text>
<text x="557.8" y="332">30 UP TO 120</text>
<text x="415.2" y="346.4">.</text>
<text x="530.3" y="346.6">.</text>
<text x="545.9" y="346.4">.</text>
<text x="415.2" y="351.5">.</text>
<text x="530.1" y="351.3">.</text>
<text x="545.9" y="351.4">.</text>
</g>
<g font-size="2.4">
<text x="554.9" y="218.3">DEBURR AND REMOVE SHARP</text>
<text x="555.2" y="221.1">EDGES UNLESS SHARP EDGE</text>
<text x="556.1" y="227.2">UNSP.RADII</text>
<text x="556.8" y="223.8">REQUIREMENT SPECIFIED</text>
<text x="571.4" y="227">UNSP.CHF.</text>
<text x="559.8" y="238">UP TO 10</text>
<text x="576.1" y="238.1">±1.5°</text>
<text x="558.5" y="242.3">10 UP TO 50</text>
<text x="575.5" y="242.3">±0°50'</text>
<text x="557.4" y="250.8">120 UP TO 400</text>
<text x="557.9" y="246.5">50 UP TO 120</text>
<text x="575.5" y="250.8">±0°15'</text>
<text x="575.5" y="246.6">±0°25'</text>
<text x="558.7" y="259.4">0.5 UP TO 3</text>
<text x="559.5" y="263.7">3 UP TO 6</text>
<text x="576.6" y="259.4">±0.1</text>
<text x="576.6" y="263.7">±0.2</text>
<text x="559" y="268">6 UP TO 30</text>
<text x="576.6" y="268">±0.5</text>
<text x="557.9" y="272.2">30 UP TO 120</text>
<text x="576.6" y="272.2">±0.8</text>
<text x="556.9" y="280.7">315 UP TO 1000</text>
<text x="557.3" y="276.5">120 UP TO 315</text>
<text x="576.6" y="276.5">±1.2</text>
<text x="577.7" y="280.7">±2</text>
<text x="556.4" y="284.9">1000 UP TO 2000</text>
<text x="577.6" y="285">±3</text>
<text x="558.9" y="289.2">OVER 2000</text>
<text x="577.7" y="289.3">±4</text>
<text x="560" y="297.9">UP TO 10</text>
<text x="577.1" y="297.9">±1°</text>
<text x="558.5" y="302.1">10 UP TO 50</text>
<text x="575.5" y="302.2">±0°30'</text>
<text x="557.5" y="310.6">120 UP TO 400</text>
<text x="558.2" y="306.4">50 UP TO 120</text>
<text x="575.5" y="310.6">±0°10'</text>
<text x="575.5" y="306.4">±0°20'</text>
<text x="558.8" y="319.2">0.5 UP TO 3</text>
<text x="576.6" y="323.5">±0.1</text>
<text x="576.6" y="319.3">±0.1</text>
<text x="576.7" y="327.8">±0.2</text>
<text x="576.6" y="332">±0.3</text>
<text x="556.8" y="340.6">315 UP TO 1000</text>
<text x="557.3" y="336.3">120 UP TO 315</text>
<text x="576.6" y="336.3">±0.5</text>
<text x="576.6" y="340.6">±0.8</text>
<text x="556.2" y="344.8">1000 UP TO 2000</text>
<text x="576.6" y="344.8">±1.2</text>
<text x="558.9" y="349">OVER 2000</text>
<text x="577.7" y="349">±2</text>
<text x="7.7" y="382.7" transform="rotate(-90 7.7 382.7)">Uploading\2022-23\P23Y5\P23Y5B152207.dft</text>
<text x="7.7" y="409.9" transform="rotate(-90 7.7 409.9)">\\srv01043\ExDM</text>
</g>
<g font-size="2.1">
<text x="558.6" y="232.4">UNSPECIFIED TOL.(FAB)</text>
<text x="559.5" y="234.8">FOR ANGULAR IN mm.</text>
<text x="558.6" y="254">UNSPECIFIED TOL.(FAB)</text>
<text x="560.7" y="256.3">FOR LINEAR IN mm.</text>
<text x="558.7" y="292.4">UNSPECIFIED TOL.(M/C)</text>
<text x="559.6" y="294.7">FOR ANGULAR IN mm.</text>
<text x="558.7" y="313.8">UNSPECIFIED TOL.(M/C)</text>
<text x="560.6" y="316.2">FOR LINEAR IN mm.</text>
</g>
</svg>
